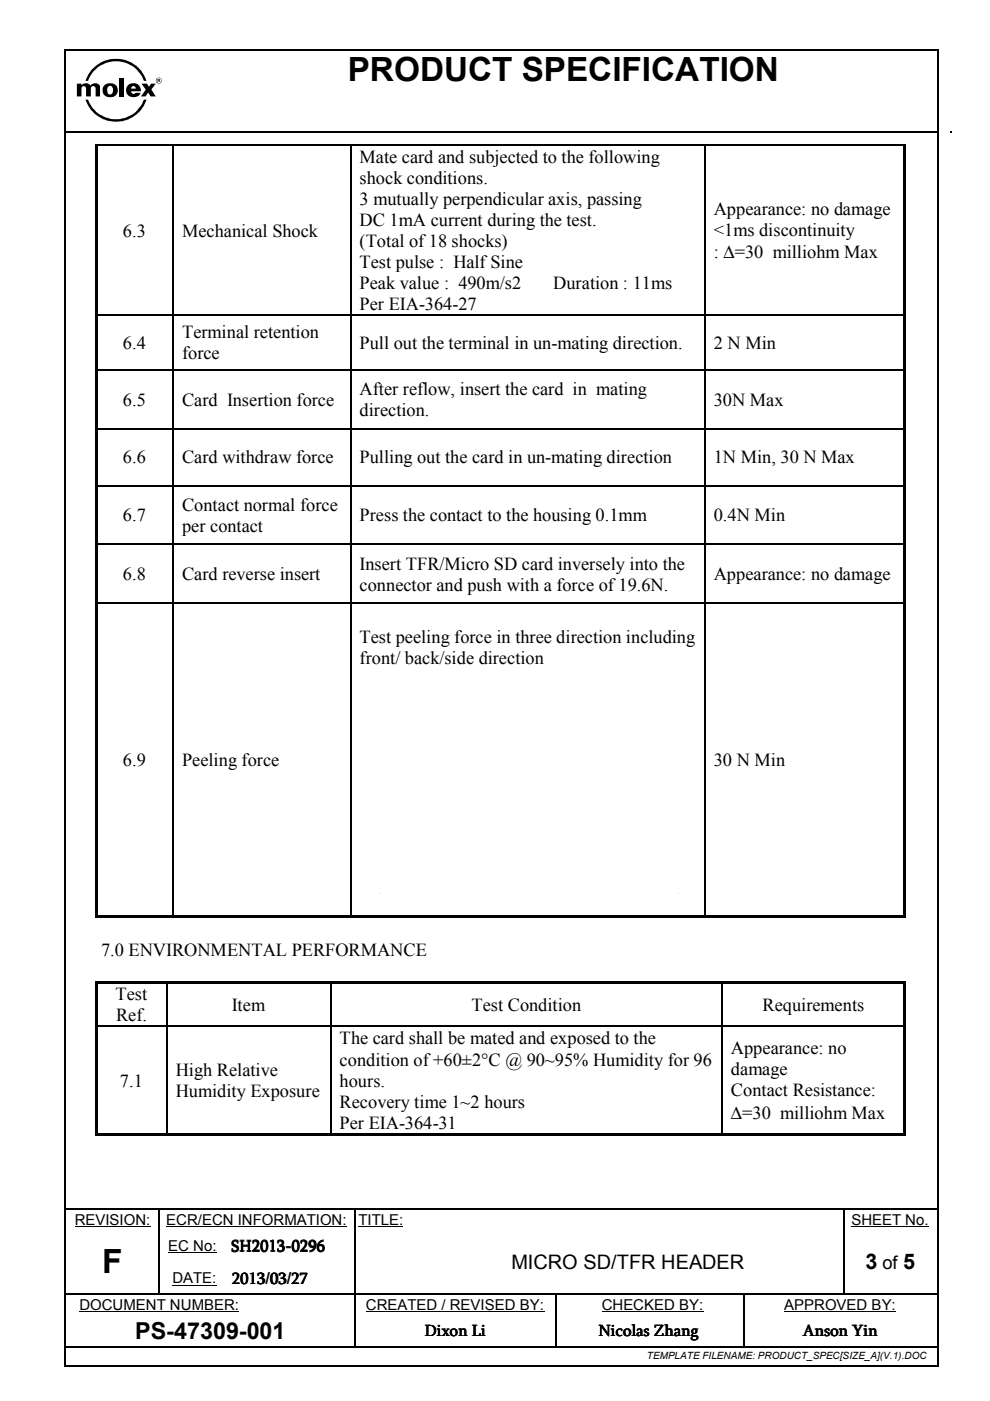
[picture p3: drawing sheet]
<svg xmlns="http://www.w3.org/2000/svg" width="210mm" height="297mm" viewBox="0 0 210 297" stroke-linecap="round" stroke-linejoin="round" font-family="sans-serif">
<g fill="#000">
<path d="M14 27.7h.4v.4h-.4zM201.4 27.7h.3v.4h-.3zM33.5 256.4h.3v.3h-.3zM33.5 256.1h.4v.3h-.4zM75.1 256.4h.2v.3h-.2zM75.1 256.1h.3v.3h-.3zM87.4 256.1h.3v.3h-.3zM178.8 256.4h.2v.3h-.2zM178.8 256.1h.3v.3h-.3zM198.5 256.1h.3v.3h-.3zM33.5 260.4h.3v.9h-.3zM33.5 267.3h.3v.9h-.3z"/>
<path d="M33.5 274.2h.3v.2h-.3zM45.9 274.2h.3v.2h-.3zM75 278.5h.4v.8h-.4zM75.1 260.4h.2v.9h-.2zM75.1 267.3h.2v.9h-.2zM75.1 274.2h.2v.5h-.2zM87.4 274.2h.2v.2h-.2zM117.6 278.5h.4v.8h-.4zM117.7 274.4h.2v.3h-.2zM117.7 274.2h.2v.2h-.2zM157.5 274.4h.3v.3h-.3zM157.5 274.2h.3v.2h-.3z"/>
<path d="M157.5 278.5h.3v.8h-.3zM178.8 260.4h.2v.9h-.2zM178.8 267.3h.2v.9h-.2zM178.8 274.2h.2v.2h-.2zM75 285.4h.4v.3h-.4zM117.6 285.4h.4v.3h-.4zM157.5 285.4h.4v.3h-.4zM198.5 285.4h.3v.3h-.3z"/>
</g>
<path d="M14.4 27.9h184.2M14 256.2h19.5M33.9 256.2h41.2M75.4 256.2h12M87.7 256.2h91.1M179.1 256.2h19.4M75.2 279.3v6.1M117.8 279.3v6.1M14 285.5h61M75.4 285.5h42.2M118 285.5h39.5M157.9 285.5h40.6" fill="none" stroke="#000" stroke-width=".34"/>
<path d="M15.8 260.1h16.1M16.8 278.1h33.9M35.3 260.1h38.2M35.7 265.6h10.2M36.6 272.5h9.3M76 260.1h9.5M77.6 278.1h37.8M127.6 278.1h21.5M166.3 278.1h23.6M180.5 260.1h16.4" fill="none" stroke="#000" stroke-width=".21"/>
<g fill="none" stroke="#000" stroke-width=".25">
<path d="M33.7 256.7v3.7M75.2 256.7v3.7M178.9 256.7v3.7M14 274.3h19.5M33.7 261.3v6M33.7 268.2v6M33.8 274.3h12.1M46.2 274.3h28.9M75.2 261.3v6M75.2 268.2v6M75.2 274.7v3.8M75.3 274.3h12.1"/>
<path d="M87.6 274.3h30.1M117.8 274.7v3.8M117.9 274.3h39.6M157.6 274.7v3.8M157.6 279.3v6.1M157.8 274.3h21M178.9 261.3v6M178.9 268.2v6M179 274.3h19.6"/>
</g>
<g fill="#000">
<path d="M22.9 18.4a.6 .6 0 0 1 .7-.1 .6 .6 0 0 1 .4 .6v.4a.62 .62 0 0 1-.7 .8 .62 .62 0 0 1-.6-.8v-.5zM22.2 18a1.54 1.54 0 0 0-.2 2 1.54 1.54 0 0 0 1.8 .6 1.52 1.52 0 0 0 1.1-2 1.52 1.52 0 0 0-2-.9z" fill-rule="evenodd"/>
<path d="M19.6 14.6a6.9 6.9 0 0 1 11.5 2.5h-.6a6.3 6.3 0 0 0-5.9-4.1 6.3 6.3 0 0 0-5.9 4.1h-.6l.6-1.2z" fill-rule="evenodd"/>
<path d="M27.2 18a1.54 1.54 0 0 0-.2 2 1.54 1.54 0 0 0 2 .5l.5-.3 .3-.5h-1.1a.51 .51 0 0 1-.6 .2 .51 .51 0 0 1-.3-.6h2.1l-.1-.5-.3-.7-.8-.4h-.8zM27.9 18.5a.49 .49 0 0 1 .6-.2 .49 .49 0 0 1 .3 .5h-1z" fill-rule="evenodd"/>
<path d="M30 17.7h1.2l.4 .7 .4-.7h1l-.9 1.3 .9 1.4h-1.1l-.5-.8-.5 .8h-1l1-1.4z" fill-rule="evenodd"/>
<path d="M33.1 17.1a.62 .62 0 0 1 1.2 0 .62 .62 0 0 1-1.2 0zM33.2 17.1a.54 .54 0 0 0 1 0 .54 .54 0 0 0-1 0z" fill-rule="evenodd"/>
<path d="M33.6 16.9l.2 .1-.2 .1zM33.4 16.8v.6h.2v-.3l.4 .3v-.5z" fill-rule="evenodd"/>
<path d="M16.3 17.7h1v.4a1.26 1.26 0 0 1 1.9 0 1.19 1.19 0 0 1 2 .1v2.2h-.9v-1.7a.51 .51 0 0 0-.5-.5 .51 .51 0 0 0-.5 .5v1.7h-1.1v-1.8a.5 .5 0 0 0-.4-.4 .5 .5 0 0 0-.5 .4v1.8h-1z" fill-rule="evenodd"/>
<path d="M25.3 16.5h1v3.9h-1z" fill-rule="evenodd"/>
<path d="M18.1 21.1h.6a6.3 6.3 0 0 0 5.9 4.2 6.3 6.3 0 0 0 5.9-4.2h.6a6.8 6.8 0 0 1-6.5 4.7 6.8 6.8 0 0 1-6.5-4.7z" fill-rule="evenodd"/>
</g>
<path d="M80.7 149.7h63v43h-63z" fill-rule="evenodd" fill="#fff"/>
<path d="M80.7 149.7h63v43h-63z" fill="none" stroke="#000" stroke-width=".35"/>
<g fill="#fff">
<path d="M20.6 31h15.9v35.7h-15.9z"/>
<path d="M22.3 46.7h12.5v4.4h-12.5z"/>
<path d="M36.9 31h37.3v35.7h-37.3z"/>
<path d="M38.6 46.7h33.8v4.4h-33.8z"/>
<path d="M74.5 31h74.7v35.7h-74.7z"/>
<path d="M76.2 31h71.3v4.5h-71.3z"/>
<path d="M76.2 35.5h71.3v4.5h-71.3z"/>
<path d="M76.2 40h71.3v4.4h-71.3z"/>
<path d="M76.2 44.4h71.3v4.5h-71.3z"/>
<path d="M76.2 48.9h71.3v4.4h-71.3z"/>
<path d="M76.2 53.3h71.3v4.5h-71.3z"/>
<path d="M76.2 57.8h71.3v4.5h-71.3z"/>
<path d="M76.2 62.3h71.3v4.4h-71.3z"/>
<path d="M149.6 31h42v35.7h-42z"/>
<path d="M151.3 42h38.6v4.5h-38.6z"/>
<path d="M151.3 46.5h38.6v4.5h-38.6z"/>
<path d="M151.3 51h38.6v4.7h-38.6z"/>
</g>
<path d="M20.1 30.5h.5v.6h-.5zM20.1 30.5h.5v.5h-.5zM20.6 30.5h15.9v.5h-15.9z" fill="#000"/>
<g fill="#fff">
<path d="M20.6 31l15.9 .1z"/>
<path d="M36.9 31l.1 .1z"/>
</g>
<path d="M36.5 31l.4 .1zM36.5 30.5h.5v.5h-.5zM37 30.5h37.2v.5h-37.2z" fill="#000"/>
<g fill="#fff">
<path d="M37 31l37.2 .1z"/>
<path d="M74.5 31l.2 .1z"/>
</g>
<path d="M74.2 31l.3 .1zM74.2 30.5h.5v.5h-.5zM74.7 30.5h74.6v.5h-74.6z" fill="#000"/>
<g fill="#fff">
<path d="M74.7 31l74.6 .1z"/>
<path d="M149.6 31l.2 .1z"/>
</g>
<path d="M149.3 31l.3 .1zM149.3 30.5h.5v.5h-.5zM149.8 30.5h41.8v.5h-41.8z" fill="#000"/>
<path d="M149.8 31l41.8 .1z" fill="#fff"/>
<path d="M191.6 30.5h.5v.6h-.5zM191.6 30.5h.5v.5h-.5zM20.1 31.1h.5v35.6h-.5zM191.6 31.1h.5v35.6h-.5z" fill="#000"/>
<path d="M36.7 31.1v35.6M74.3 31.1v35.6M149.4 31.1v35.6" fill="none" stroke="#000" stroke-width=".34"/>
<g fill="#fff">
<path d="M20.6 67.1h15.9v11.2h-15.9z"/>
<path d="M22.3 70.4h12.5v4.5h-12.5z"/>
<path d="M36.9 67.1h37.3v11.2h-37.3z"/>
<path d="M38.6 68.2h33.8v4.5h-33.8z"/>
<path d="M38.6 72.7h33.8v4.4h-33.8z"/>
<path d="M74.5 67.1h74.7v11.2h-74.7z"/>
<path d="M76.2 70.4h71.3v4.5h-71.3z"/>
<path d="M149.6 67.1h42v11.2h-42z"/>
<path d="M151.3 70.4h38.6v4.5h-38.6z"/>
</g>
<path d="M20.1 66.7h.5v.4h-.5zM20.1 67.1h.5v11.2h-.5zM36.5 66.7h.4v.4h-.4zM74.2 66.7h.3v.4h-.3zM149.3 66.7h.3v.4h-.3zM191.6 66.7h.5v.4h-.5zM191.6 67.1h.5v11.2h-.5z" fill="#000"/>
<path d="M20.6 66.9h15.9M36.7 67.1v11.2M36.9 66.9h37.3M74.3 67.1v11.2M74.5 66.9h74.8M149.4 67.1v11.2M149.6 66.9h42" fill="none" stroke="#000" stroke-width=".34"/>
<g fill="#fff">
<path d="M20.6 78.6h15.9v12.2h-15.9z"/>
<path d="M22.3 82.5h12.5v4.4h-12.5z"/>
<path d="M36.9 78.6h37.3v12.2h-37.3z"/>
<path d="M38.6 82.5h33.8v4.4h-33.8z"/>
<path d="M74.5 78.6h74.7v12.2h-74.7z"/>
<path d="M76.2 80.2h71.3v4.5h-71.3z"/>
<path d="M76.2 84.7h71.3v4.5h-71.3z"/>
<path d="M149.6 78.6h42v12.2h-42z"/>
<path d="M151.3 82.5h38.6v4.4h-38.6z"/>
</g>
<path d="M20.1 78.3h.5v.3h-.5zM36.5 78.3h.4v.3h-.4zM74.2 78.3h.3v.3h-.3zM149.3 78.3h.3v.3h-.3zM191.6 78.3h.5v.3h-.5zM20.1 78.6h.5v12.2h-.5zM191.6 78.6h.5v12.2h-.5z" fill="#000"/>
<path d="M20.6 78.4h15.9M36.7 78.6v12.2M36.9 78.4h37.3M74.3 78.6v12.2M74.5 78.4h74.8M149.4 78.6v12.2M149.6 78.4h42" fill="none" stroke="#000" stroke-width=".34"/>
<g fill="#fff">
<path d="M20.6 91.1h15.9v11.7h-15.9z"/>
<path d="M22.3 94.7h12.5v4.5h-12.5z"/>
<path d="M36.9 91.1h37.3v11.7h-37.3z"/>
<path d="M38.6 94.7h33.8v4.5h-33.8z"/>
<path d="M74.5 91.1h74.7v11.7h-74.7z"/>
<path d="M76.2 94.7h71.3v4.5h-71.3z"/>
<path d="M149.6 91.1h42v11.7h-42z"/>
<path d="M151.3 94.7h38.6v4.5h-38.6z"/>
</g>
<path d="M20.1 90.8h.5v.3h-.5zM36.5 90.8h.4v.3h-.4zM74.2 90.8h.3v.3h-.3zM149.3 90.8h.3v.3h-.3zM191.6 90.8h.5v.3h-.5zM20.1 91.1h.5v11.7h-.5zM191.6 91.1h.5v11.7h-.5z" fill="#000"/>
<path d="M20.6 90.9h15.9M36.7 91.1v11.7M36.9 90.9h37.3M74.3 91.1v11.7M74.5 90.9h74.8M149.4 91.1v11.7M149.6 90.9h42" fill="none" stroke="#000" stroke-width=".34"/>
<g fill="#fff">
<path d="M20.6 103.1h15.9v12.2h-15.9z"/>
<path d="M22.3 107h12.5v4.4h-12.5z"/>
<path d="M36.9 103.1h37.3v12.2h-37.3z"/>
<path d="M38.6 104.7h33.8v4.5h-33.8z"/>
<path d="M38.6 109.2h33.8v4.5h-33.8z"/>
<path d="M74.5 103.1h74.7v12.2h-74.7z"/>
<path d="M76.2 107h71.3v4.4h-71.3z"/>
<path d="M149.6 103.1h42v12.2h-42z"/>
<path d="M151.3 107h38.6v4.4h-38.6z"/>
</g>
<path d="M20.1 102.8h.5v.3h-.5zM20.1 103.1h.5v12.2h-.5zM36.5 102.8h.4v.3h-.4zM74.2 102.8h.3v.3h-.3zM149.3 102.8h.3v.3h-.3zM191.6 102.8h.5v.3h-.5zM191.6 103.1h.5v12.2h-.5z" fill="#000"/>
<path d="M20.6 103h15.9M36.7 103.1v12.2M36.9 103h37.3M74.3 103.1v12.2M74.5 103h74.8M149.4 103.1v12.2M149.6 103h42" fill="none" stroke="#000" stroke-width=".34"/>
<g fill="#fff">
<path d="M20.6 115.6h15.9v12.2h-15.9z"/>
<path d="M22.3 119.5h12.5v4.5h-12.5z"/>
<path d="M36.9 115.6h37.3v12.2h-37.3z"/>
<path d="M38.6 119.5h33.8v4.5h-33.8z"/>
<path d="M74.5 115.6h74.7v12.2h-74.7z"/>
<path d="M76.2 117.3h71.3v4.4h-71.3z"/>
<path d="M76.2 121.7h71.3v4.5h-71.3z"/>
<path d="M149.6 115.6h42v12.2h-42z"/>
<path d="M151.3 119.5h38.6v4.5h-38.6z"/>
</g>
<path d="M20.1 115.3h.5v.3h-.5zM36.5 115.3h.4v.3h-.4zM74.2 115.3h.3v.3h-.3zM149.3 115.3h.3v.3h-.3zM191.6 115.3h.5v.3h-.5zM20.1 115.6h.5v12.2h-.5zM191.6 115.6h.5v12.2h-.5z" fill="#000"/>
<path d="M20.6 115.4h15.9M36.7 115.6v12.2M36.9 115.4h37.3M74.3 115.6v12.2M74.5 115.4h74.8M149.4 115.6v12.2M149.6 115.4h42" fill="none" stroke="#000" stroke-width=".34"/>
<g fill="#fff">
<path d="M20.6 128.1h15.9v66h-15.9z"/>
<path d="M22.3 158.9h12.5v4.5h-12.5z"/>
<path d="M36.9 128.1h37.3v66h-37.3z"/>
<path d="M38.6 158.9h33.8v4.5h-33.8z"/>
<path d="M74.5 128.1h74.7v66h-74.7z"/>
<path d="M76.2 132.9h71.3v4.4h-71.3z"/>
<path d="M76.2 137.3h71.3v4.5h-71.3z"/>
<path d="M76.2 141.8h71.3v43.1h-71.3z"/>
<path d="M76.2 184.9h71.3v4.5h-71.3z"/>
<path d="M149.6 128.1h42v66h-42z"/>
<path d="M151.3 158.9h38.6v4.5h-38.6z"/>
</g>
<g fill="#000">
<path d="M13.7 10.4h.3v.3h-.3zM198.6 10.4h.4v.3h-.4zM20.1 127.8h.5v.3h-.5zM36.5 127.8h.4v.3h-.4zM74.2 127.8h.3v.3h-.3zM149.3 127.8h.3v.3h-.3zM191.6 127.8h.5v.3h-.5zM20.1 128.1h.5v66h-.5zM20.1 194.1h.5v.5h-.5zM20.6 194.1h15.9v.5h-15.9zM36.5 194.1h.5v.5h-.5zM37 194.1h37.2v.5h-37.2z"/>
<path d="M74.2 194.1h.5v.5h-.5zM74.7 194.1h74.6v.5h-74.6zM149.3 194.1h.5v.5h-.5zM149.8 194.1h41.8v.5h-41.8zM191.6 128.1h.5v66h-.5zM191.6 194.1h.5v.5h-.5zM20.1 208h.5v.6h-.5zM20.1 208h.5v.5h-.5zM20.1 208.6h.5v8.9h-.5zM20.1 217.5h.5v.3h-.5zM20.6 208h14.6v.5h-14.6zM35.2 208.5l.4 .1z"/>
<path d="M35.2 208h.5v.5h-.5zM35.2 217.5h.4v.3h-.4zM35.7 208h34.2v.5h-34.2zM69.9 208.5l.4 .1zM69.9 208h.5v.5h-.5zM69.9 217.5h.4v.3h-.4zM70.4 208h82.5v.5h-82.5zM152.9 208.5l.3 .1zM152.9 208h.5v.5h-.5zM152.9 217.5h.3v.3h-.3zM153.4 208h38.2v.5h-38.2zM191.6 208h.5v.6h-.5z"/>
<path d="M191.6 208h.5v.5h-.5zM191.6 208.6h.5v8.9h-.5zM191.6 217.5h.5v.3h-.5zM20.1 217.8h.5v22.6h-.5zM20.1 240.4h.5v.5h-.5zM20.6 240.4h14.6v.5h-14.6zM35.2 240.4h.5v.5h-.5zM35.7 240.4h34.2v.5h-34.2zM69.9 240.4h.5v.5h-.5zM70.4 240.4h82.5v.5h-82.5zM152.9 240.4h.5v.5h-.5zM153.4 240.4h38.2v.5h-38.2z"/>
<path d="M191.6 217.8h.5v22.6h-.5zM191.6 240.4h.5v.5h-.5zM13.7 289.4h.3v.4h-.3zM198.6 289.4h.4v.4h-.4z"/>
</g>
<g fill="none" stroke="#000" stroke-width=".34">
<path d="M13.8 10.7v278.7M14 10.5h184.6M198.8 10.7v278.7M20.6 127.9h15.9M36.7 128.1v66M36.9 127.9h37.3M74.3 128.1v66M74.5 127.9h74.8M149.4 128.1v66M149.6 127.9h42M20.6 217.6h14.6M35.4 208.6v8.9"/>
<path d="M35.4 217.8v22.6M35.6 217.6h34.3M70.1 208.6v8.9M70.1 217.8v22.6M70.3 217.6h82.6M153.1 208.6v8.9M153.1 217.8v22.6M153.2 217.6h38.4M14 289.6h184.6"/>
</g>
<g font-size="7.1">
<text x="73.7" y="17.3">PRODUCT SPECIFICATION</text>
<text x="21.7" y="270">F</text>
</g>
<text font-size="5" x="28.7" y="283.8">PS-47309-001</text>
<g font-size="4.6">
<text x="183.5" y="269.1">3</text>
<text x="191.5" y="269.1">5</text>
</g>
<text font-size="4.2" x="108.4" y="269.1">MICRO SD/TFR HEADER</text>
<g font-size="3.9">
<text x="76.2" y="34.5">Mate card and subjected to the following</text>
<text x="76.2" y="39">shock conditions.</text>
<text x="76.2" y="43.5">3 mutually perpendicular axis, passing</text>
<text x="76.2" y="47.9">DC 1mA current during the test.</text>
<text x="151.3" y="45.6">Appearance: no damage</text>
<text x="26.1" y="50.2">6.3</text>
<text x="38.6" y="50.2">Mechanical Shock</text>
<text x="76.2" y="52.4">(Total of 18 shocks)</text>
<text x="151.3" y="50">&lt;1ms discontinuity</text>
<text x="76.2" y="56.9">Test pulse : Half Sine</text>
<text x="151.3" y="54.8">:</text>
<text x="153.4" y="54.8">∆=30 milliohm Max</text>
<text x="76.2" y="61.3">Peak value : 490m/s2</text>
<text x="76.2" y="65.8">Per EIA-364-27</text>
<text x="117.3" y="61.3">Duration : 11ms</text>
<text x="38.6" y="71.7">Terminal retention</text>
<text x="26.1" y="74">6.4</text>
<text x="38.6" y="76.2">force</text>
<text x="76.2" y="74">Pull out the terminal in un-mating direction.</text>
<text x="151.3" y="74">2 N Min</text>
<text x="76.2" y="83.7">After reflow, insert the card in mating</text>
<text x="26.1" y="86">6.5</text>
<text x="38.6" y="86">Card Insertion force</text>
<text x="76.2" y="88.2">direction.</text>
<text x="151.3" y="86">30N Max</text>
<text x="26.1" y="98.2">6.6</text>
<text x="38.6" y="98.2">Card withdraw force</text>
<text x="76.2" y="98.2">Pulling out the card in un-mating direction</text>
<text x="151.3" y="98.2">1N Min, 30 N Max</text>
<text x="26.1" y="110.5">6.7</text>
<text x="38.6" y="112.7">per contact</text>
<text x="38.6" y="108.2">Contact normal force</text>
<text x="76.2" y="110.5">Press the contact to the housing 0.1mm</text>
<text x="151.3" y="110.5">0.4N Min</text>
<text x="26.1" y="123">6.8</text>
<text x="38.6" y="123">Card reverse insert</text>
<text x="76.2" y="120.8">Insert TFR/Micro SD card inversely into the</text>
<text x="76.2" y="125.2">connector and push with a force of 19.6N.</text>
<text x="151.3" y="123">Appearance: no damage</text>
<text x="76.2" y="136.4">Test peeling force in three direction including</text>
<text x="76.2" y="140.8">front/ back/side direction</text>
<text x="26.1" y="162.4">6.9</text>
<text x="38.6" y="162.4">Peeling force</text>
<text x="151.3" y="162.4">30 N Min</text>
<text x="21.4" y="202.6">7.0 ENVIRONMENTAL PERFORMANCE</text>
<text x="24.5" y="212">Test</text>
<text x="49.1" y="214.3">Item</text>
<text x="100" y="214.3">Test Condition</text>
<text x="161.7" y="214.3">Requirements</text>
<text x="24.6" y="216.5">Ref.</text>
<text x="72" y="221.3">The card shall be mated and exposed to the</text>
<text x="72" y="226.1">condition of +60±2°C @ 90~95% Humidity for 96</text>
<text x="155" y="223.6">Appearance: no</text>
<text x="25.4" y="230.4">7.1</text>
<text x="37.3" y="228.2">High Relative</text>
<text x="37.3" y="232.6">Humidity Exposure</text>
<text x="72" y="230.5">hours.</text>
<text x="155" y="228">damage</text>
<text x="155" y="232.5">Contact Resistance:</text>
<text x="72" y="235">Recovery time 1~2 hours</text>
<text x="72" y="239.4">Per EIA-364-31</text>
<text x="155" y="237.2">∆=30 milliohm Max</text>
<text x="187.1" y="269.1">of</text>
</g>
<g font-size="3.5">
<text x="49" y="265.4">SH2013</text>
<text x="49.1" y="265.3">SH2013-0296</text>
<text x="49.1" y="272.3">2013/03/27</text>
<text x="90" y="283.2">Dixon Li</text>
<text x="126.9" y="283.3">Nicolas Zhang</text>
<text x="170.2" y="283.3">Anson Yin</text>
</g>
<g font-size="3.2">
<text x="15.8" y="259.6">REVISION:</text>
<text x="35.3" y="259.6">ECR/ECN INFORMATION:</text>
<text x="76" y="259.6">TITLE:</text>
<text x="180.5" y="259.6">SHEET No.</text>
<text x="35.7" y="265.2">EC No:</text>
<text x="36.6" y="272.1">DATE:</text>
<text x="16.9" y="277.7">DOCUMENT NUMBER:</text>
<text x="77.6" y="277.7">CREATED / REVISED BY:</text>
<text x="127.6" y="277.7">CHECKED BY:</text>
<text x="166.3" y="277.7">APPROVED BY:</text>
</g>
<text font-size="2.1" x="137.2" y="288.2">TEMPLATE FILENAME: PRODUCT_SPEC[SIZE_A](V.1).DOC</text>
</svg>
